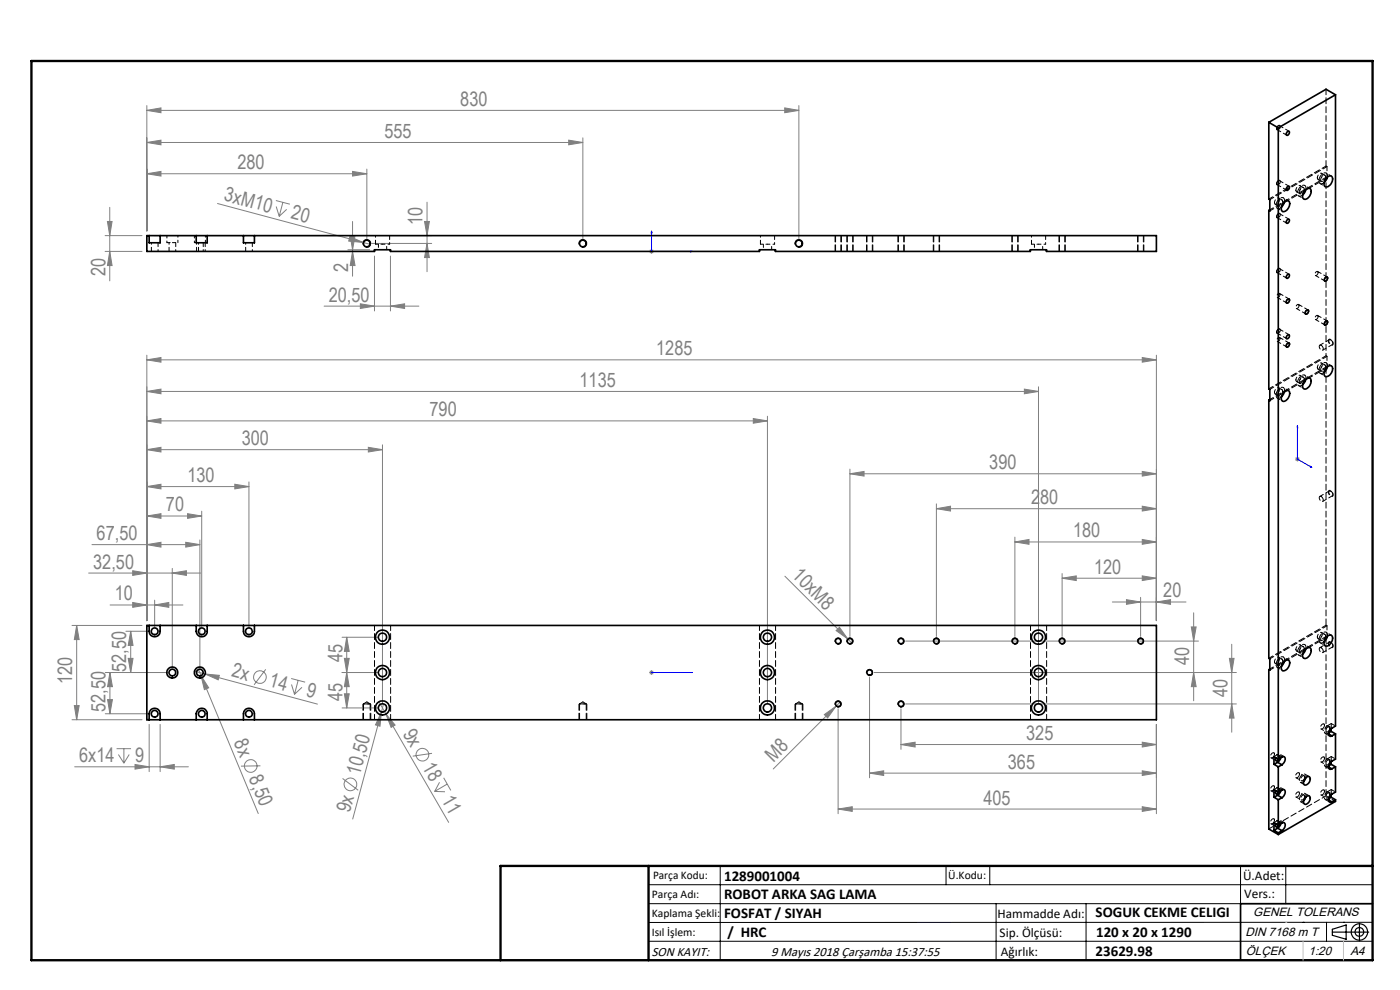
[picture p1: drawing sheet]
<svg xmlns="http://www.w3.org/2000/svg" width="297mm" height="210mm" viewBox="0 0 297 210" stroke-linecap="round" stroke-linejoin="round" font-family="sans-serif">
<g fill="none" stroke="#808080" stroke-width=".21">
<path d="M31.2 36.9l2.9-.5v1zM31.2 30.2l2.9-.5v1zM31.2 23.4l2.9-.5v1zM31.2 22.4v26.6M31.2 36.9h46.6M31.2 30.2h92.4M31.2 23.4h138.3M74.8 36.4l3 .5-3 .5zM77.8 35.9v14.8M120.6 29.7l3 .5-3 .5zM123.6 29.2v21.5M166.5 22.9l3 .5-3 .5z"/>
<path d="M169.5 22.4v28.3M22.3 53.3h7.8M22.3 50h7.8M22.8 47h1l-.5 3zM23.3 53.3l.5 3h-1zM23.3 44v15.6M32.6 50h59M46.1 43.2l30.9 8.2M58.5 42.5l3 .8M58.6 43.8l.6 2.1M60 42.9l-.8 3M60.8 44.4l-1.6 1.5"/>
<path d="M73.8 53h4.6M74.2 50.2l2.8 1.2-3-.3zM74.3 50h1l-.5 3zM74.8 53.3l.5 3h-1zM74.8 47v11.6M77 51.4l1.6 .4M78.8 51.6h12.8M79.4 54.3v11.7M82.8 54.3v11.7M90.1 47h1l-.5 3zM90.6 51.6l.5 3h-1zM90.6 42.9v14.7"/>
<path d="M137.7 53.3h1M137.9 53l.7 .7M138.2 52.8v1M138.6 53l-.7 .7M31.2 76.3l2.9-.5v1zM31.2 75.3v56.3M31.2 76.3h214.1M68.8 64.9h20.1M76.4 64.4l3 .5-3 .5zM82.8 64.9l3-.5v1zM242.3 75.8l3 .5-3 .5zM245.3 75.3v56.3"/>
<path d="M31.2 89.3l2.9-.5v1zM31.2 89.3h131.6M31.2 95.4l2.9-.5v1zM31.2 83l2.9-.5v1zM31.2 95.4h49.9M31.2 83h189.1M78.1 94.9l3 .5-3 .5zM81.1 94.4v54.7M159.8 88.8l3 .5-3 .5zM162.8 88.3v60.8M180.3 99.5v35.5M217.3 82.5l3 .5-3 .5z"/>
<path d="M220.3 82v67.1M274.7 97.4h1M274.9 97l.7 .7M275.2 96.9v1M275.6 97l-.7 .7M19.5 115.5h22.9M31.2 109.5l2.9-.5v1zM31.2 103.2l2.9-.5v1zM31.2 115.5l2.9-.5v1.1zM31.2 109.5h11.6M31.2 103.2h21.6M39.4 115l3 .5-3 .6z"/>
<path d="M39.8 109l3 .5-3 .5zM42.4 114.5v27.2M42.8 108.4v24.5M49.8 102.7l3 .5-3 .5zM52.8 102.2v30.7M180.3 100.5l3-.5v1zM180.3 100.5h65M198.6 107.9l3-.5v1zM198.6 106.9v28.1M198.6 107.9h46.7M215.3 115l3-.6v1.1zM215.3 113.9v21.1"/>
<path d="M215.3 115h30M242.3 114.4l3 .6-3 .5zM242.3 107.4l3 .5-3 .5zM242.3 100l3 .5-3 .5zM15.3 132.7h14.8M16.3 132.7l.5 3h-1zM16.3 132.7v20M18.8 121.6h23.7M23.4 128.3h15.4M26.7 133.9h5.1M27.2 139.7h1l-.5 3zM27.7 133.9l.5 3h-1z"/>
<path d="M27.7 133.9v8.8M28.2 121.1l3 .5-3 .5zM28.2 127.8l3 .5-3 .5zM32.8 128.3l3-.5v1zM32.8 127.3v5.6M36.5 121.6l3-.5v1zM36.5 120.6v21.1M72.6 135.2h7.6M73.1 139.7h1l-.5 3zM73.6 135.2v15M73.6 135.2l.5 3h-1zM166.5 122.2l13.3 13.3"/>
<path d="M177.4 133.8l.7-.7 1.7 2.4zM179.8 135.5l1 1M192.1 136h62.1M225.3 122.7l3-.5v.9zM225.3 121.7v13.3M225.3 122.7h20M236 127.7h15.6M239 127.2l3 .5-3 .5zM242 126.7v8.3M242.3 122.2l3 .5-3 .4zM245.3 127.7l3-.5v1zM252.7 133h1.1l-.6 3z"/>
<path d="M253.2 130v18.7M260.8 139.7h1l-.5 3zM261.3 136.7v18.6M15.3 152.7h14.8M15.8 149.7h1l-.5 3zM22.3 142.7h13.3M22.3 151.4h9.5M22.8 148.4h1l-.5 3zM23.3 142.7l.5 3h-1zM23.3 142.7v8.7M24.7 158.8h3.1M26.3 158.8v3.1"/>
<path d="M31.6 153.7v10M34 153.7v10M41.3 142.4l2.2 .6M42.1 142l.6 1.3M42.7 143.3l1.6 2.6-.9 .4zM42.7 143.3l12.1 29.3M43.5 143l3 .3-.2 .9zM43.5 143l23.8 6.4M56.4 142l-2.5 3.3M61.8 143.9l2.9 .8M61.8 145.2l.7 2.1M63.3 144.3l-.8 3"/>
<path d="M64.1 145.8l-1.6 1.5M72.6 150.2h7.6M73.1 147.2h1l-.5 3zM73.6 142.7l.5 3h-1zM80.2 142.7h-7.6M80.4 148.9l1.5 2.6M80.9 151l-.3 3-.9-.2zM80.9 151l-6.1 22.7M81.4 149.3l-.5 1.7M81.9 151.5l1.9 2.3-.8 .5zM81.9 151.5l13.3 22.9M91.7 159.8l-4.1 .6"/>
<path d="M137.7 142.7h1M137.9 142.3l.7 .7M138.2 142.2v.9M138.6 142.3l-.7 .7M174.9 151.6l2.4-1.8-1.7 2.5zM177.8 150.3v22.3M178.3 148.9l-14.3 14.2M184.5 143.7v21.3M185.5 142.7h76.8M191.1 157.9l3-.5v1.1zM191.1 150.3v8.7M191.1 157.9h54.2"/>
<path d="M192.1 149.3h70.2M242.3 157.4l3 .5-3 .6zM245.3 153.7v18.9M253.2 142.7l.6 3h-1.1zM261.3 149.3l.5 3h-1zM15.8 162.7h24.2M25.1 160l1.2 1.9M27.4 160l-1.1 1.9M28.6 162.2l3 .5-3 .5zM34 162.7l3-.5v1zM55.2 162.4l-4.1 .1M72.7 165.1l3.3 2.5"/>
<path d="M92.2 167.9h2.2M93.2 165.9l-1 2M94.1 165l1.5 2.7M94.9 166.3l-2.7 1.6M177.8 171.6l3-.5v1zM177.8 171.6h67.5M184.5 164l3-.5v1zM184.5 164h60.8M242.3 163.5l3 .5-3 .5zM242.3 171.1l3 .5-3 .5z"/>
<circle cx="55.1" cy="143.6" r="1.34"/>
<circle cx="53.2" cy="162.5" r="1.34"/>
<circle cx="74.3" cy="166.4" r="1.33"/>
<circle cx="89.6" cy="160.1" r="1.34"/>
</g>
<g fill="none" stroke="#000" stroke-width=".21">
<path d="M77 51.8a.84 .84 0 0 1 .8-1 .84 .84 0 0 1 .9 1 .84 .84 0 0 1-1.1 .6M122.8 51.8a.83 .83 0 0 1 .8-1 .83 .83 0 0 1 .9 .9 .83 .83 0 0 1-1.1 .7M168.7 51.8a.83 .83 0 0 1 .7-1 .83 .83 0 0 1 .9 .9 .83 .83 0 0 1-1 .7M281.2 58.8l.2-.1a.57 .57 0 0 1 .3 .6 .57 .57 0 0 1-.6 .4 .51 .51 0 0 1-.2-.5 .51 .51 0 0 1 .3-.4zM273 63.6a.36 .36 0 0 1 .6-.2 .36 .36 0 0 1-.1 .6l-.1 .2a.3 .3 0 0 1-.4 .1 .3 .3 0 0 1-.2-.4zM273.1 72.8l.2-.1a.54 .54 0 0 1 .2 .6 .54 .54 0 0 1-.6 .3l-.1-.4zM277.2 65.7h.2a.5 .5 0 0 1 .3 .5 .5 .5 0 0 1-.4 .4 .34 .34 0 0 1-.5 0 .34 .34 0 0 1 .1-.5zM281.2 68.1l.1-.1a.36 .36 0 0 1 .4 .3 .36 .36 0 0 1-.1 .4l-.1 .2a.35 .35 0 0 1-.6 .1 .35 .35 0 0 1 .1-.6zM177.2 136.2a.68 .68 0 0 1 .6-.9 .68 .68 0 0 1 .7 .8 .68 .68 0 0 1-.9 .6M179.7 136.2a.66 .66 0 0 1 .6-.8 .66 .66 0 0 1 .7 .7 .66 .66 0 0 1-.9 .6M190.5 136.2a.66 .66 0 0 1 .6-.8 .66 .66 0 0 1 .7 .7 .66 .66 0 0 1-.8 .6M198 136.2a.67 .67 0 0 1 .6-.9 .67 .67 0 0 1 .7 .8 .67 .67 0 0 1-.8 .6"/>
<path d="M214.7 136.2a.68 .68 0 0 1 .6-.9 .68 .68 0 0 1 .7 .8 .68 .68 0 0 1-.9 .6M224.6 136.2a.67 .67 0 0 1 .6-.9 .67 .67 0 0 1 .8 .8 .67 .67 0 0 1-.9 .6M241.3 136.2a.66 .66 0 0 1 .7-.8 .66 .66 0 0 1 .6 .7 .66 .66 0 0 1-.8 .6M177.2 149.5a.67 .67 0 0 1 .5-.8 .67 .67 0 0 1 .8 .7 .67 .67 0 0 1-.9 .6M183.8 142.8a.67 .67 0 0 1 .6-.8 .67 .67 0 0 1 .7 .7 .67 .67 0 0 1-.8 .6M190.5 149.5a.65 .65 0 0 1 .6-.8 .65 .65 0 0 1 .7 .7 .65 .65 0 0 1-.8 .6M137.6 187.7h153.6M137.6 191.7h153.6M137.6 199.7h153.6M152.8 183.7v20M200.7 183.7v4M210 183.7v4"/>
<path d="M211.3 191.7v12M230.4 191.7v12M263.2 183.7v20M272.8 183.7v8M276.4 195.6h.1M281.4 195.6v4.1M285 195.6h.1M291.2 195.6l-153.6 .1"/>
</g>
<path d="M78 149.3h.7M123.9 149.3h.6M169.7 149.3h.6" fill="none" stroke="#000" stroke-width=".21" stroke-dasharray="1.3 .6" stroke-linecap="butt"/>
<path d="M77 149.3h.8M122.8 149.3h.9M168.7 149.3h.8" fill="none" stroke="#000" stroke-width=".21" stroke-dasharray="1.3 .6" stroke-dashoffset=".4" stroke-linecap="butt"/>
<path d="M282.8 72.9a.69 .69 0 0 0-.2-.7 .69 .69 0 0 0-.7-.1 .8 .8 0 0 0 .8 1l.1-.2M282.8 105a.69 .69 0 0 0-.2-.7 .69 .69 0 0 0-.7-.1 .8 .8 0 0 0 .8 1l.1-.2M282.8 137a.69 .69 0 0 0-.2-.7 .69 .69 0 0 0-.7-.1 .8 .8 0 0 0 .8 1.1l.1-.3" fill="none" stroke="#000" stroke-width=".21" stroke-dasharray="1.3 .6" stroke-dashoffset=".7" stroke-linecap="butt"/>
<path d="M271.2 38.3a.49 .49 0 0 0-.4 .4 .49 .49 0 0 0 .3 .6 .54 .54 0 0 0 .5-.5 .54 .54 0 0 0-.3-.6l-.1 .1M271.2 26.6a.49 .49 0 0 0-.4 .5 .49 .49 0 0 0 .3 .5 .54 .54 0 0 0 .5-.5 .54 .54 0 0 0-.3-.5h-.1M271.2 57a.49 .49 0 0 0-.4 .4 .49 .49 0 0 0 .3 .5 .54 .54 0 0 0 .5-.4 .54 .54 0 0 0-.3-.6l-.1 .1M271.2 45.3a.49 .49 0 0 0-.4 .4 .49 .49 0 0 0 .3 .6 .54 .54 0 0 0 .5-.5 .54 .54 0 0 0-.3-.6l-.1 .1M271.2 69.8a.49 .49 0 0 0-.4 .4 .49 .49 0 0 0 .3 .5 .54 .54 0 0 0 .5-.4 .54 .54 0 0 0-.3-.6l-.1 .1" fill="none" stroke="#000" stroke-width=".21" stroke-dasharray="1.3 .6" stroke-dashoffset=".2" stroke-linecap="butt"/>
<g fill="none" stroke="#000" stroke-width=".25">
<path d="M282.6 197.7h7.8M282.6 197.1l3-.9v3l-3-.8zM288.4 195.8v3.8M106.2 203.7h185"/>
<circle cx="288.4" cy="197.7" r="1.74"/>
<circle cx="288.4" cy="197.7" r=".93"/>
</g>
<path d="M138.2 49l.1 .4h-.2zM138.2 49v4.3h8.7M146.5 53.2l.4 .1-.4 .1zM275.2 90.3v7.1l3.1 1.8M275.2 90.3l.1 .4-.1-.1zM278 98.9l.3 .3-.3-.1zM138.1 142.7h.2zM138.2 142.7h.1M138.2 142.7h8.7M146.9 142.7h-.4h.4" fill="none" stroke="#00f" stroke-width=".21"/>
<g fill="none" stroke="#000" stroke-width=".21" stroke-dasharray="1.3 .6" stroke-dashoffset="-.1">
<path d="M177.2 50v3.3M178.5 53.3v-3.3M179.7 50v3.3M181 53.3v-3.3M183.8 50v3.3M185.2 53.3v-3.3M190.5 50v3.3M191.8 53.3v-3.3M198 50v3.3M199.3 53.3v-3.3M214.7 50v3.3M216 53.3v-3.3"/>
<path d="M224.7 50v3.3M226 53.3v-3.3M241.3 50v3.3M242.7 53.3v-3.3M77 149.3v3.3M78.7 152.6v-3.3M122.8 149.3v3.3M124.5 152.6v-3.3M168.7 149.3v3.3M170.3 152.6v-3.3"/>
</g>
<path d="M77.8 149.3h.2M123.7 149.3h.2M169.5 149.3h.2" fill="none" stroke="#000" stroke-width=".21" stroke-dasharray="1.3 .6"/>
<path d="M291.2 191.7h-28v12" fill="none" stroke="#000" stroke-width=".35"/>
<path d="M6.7 12.9h284.5v190.8h-284.5zM137.6 183.7v20M291.2 183.7h-185v20" fill="none" stroke="#000" stroke-width=".5"/>
<path d="M276.4 199.7v4M285 199.7v4" fill="none" stroke="#c0c0c0" stroke-width=".21"/>
<path d="M272.8 195.6h.1" fill="none" stroke="#c0c0c0" stroke-width=".25"/>
<g fill="#00f">
<path d="M138.1 142.7h.2zM146.5 142.7h.4z"/>
<path d="M278 98.9l.3 .3-.3-.1zM275.2 90.3l.1 .4-.1-.1zM138.2 49l-.1 .4h.2zM146.5 53.2v.2l.4-.1z"/>
</g>
<g fill="#808080">
<path d="M177.4 133.8l.7-.7 1.7 2.4z"/>
<path d="M74.2 50.2l2.8 1.2-3-.3z"/>
<path d="M174.9 151.6l2.4-1.8-1.7 2.5z"/>
<path d="M80.9 151l-.3 3-.9-.2z"/>
<path d="M42.7 143.3l1.6 2.6-.9 .4z"/>
<path d="M81.9 151.5l1.9 2.3-.8 .5z"/>
<path d="M43.5 143l3 .3-.2 .9z"/>
<path d="M36.5 121.6l3-.5v1zM28.2 121.1l3 .5-3 .5zM242.3 157.4l3 .5-3 .6zM191.1 157.9l3-.5v1.1zM242.3 171.1l3 .5-3 .5zM177.8 171.6l3-.5v1zM159.8 88.8l3 .5-3 .5zM31.2 89.3l2.9-.5v1zM242.3 122.2l3 .5-3 .4zM225.3 122.7l3-.5v.9z"/>
<path d="M242.3 75.8l3 .5-3 .5zM31.2 76.3l2.9-.5v1z"/>
<path d="M82.8 64.9l3-.5v1zM76.4 64.4l3 .5-3 .5z"/>
<path d="M31.2 36.9l2.9-.5v1zM74.8 36.4l3 .5-3 .5zM31.2 30.2l2.9-.5v1zM120.6 29.7l3 .5-3 .5zM31.2 23.4l2.9-.5v1zM166.5 22.9l3 .5-3 .5z"/>
<path d="M73.1 139.7h1l-.5 3zM73.6 135.2l.5 3h-1z"/>
<path d="M27.2 139.7h1l-.5 3zM27.7 133.9l.5 3h-1zM253.2 142.7l.6 3h-1.1zM252.7 133h1.1l-.6 3zM90.6 51.6l.5 3h-1zM90.1 47h1l-.5 3z"/>
<path d="M16.3 132.7l.5 3h-1zM15.8 149.7h1l-.5 3zM73.6 142.7l.5 3h-1zM73.1 147.2h1l-.5 3z"/>
<path d="M23.3 142.7l.5 3h-1zM22.8 148.4h1l-.5 3zM260.8 139.7h1l-.5 3zM261.3 149.3l.5 3h-1zM22.8 47h1l-.5 3zM23.3 53.3l.5 3h-1zM74.3 50h1l-.5 3zM74.8 53.3l.5 3h-1z"/>
<path d="M28.2 127.8l3 .5-3 .5zM32.8 128.3l3-.5v1zM31.2 109.5l2.9-.5v1zM39.8 109l3 .5-3 .5zM31.2 103.2l2.9-.5v1zM49.8 102.7l3 .5-3 .5zM31.2 115.5l2.9-.5v1.1zM39.4 115l3 .5-3 .6zM184.5 164l3-.5v1zM242.3 163.5l3 .5-3 .5zM31.2 95.4l2.9-.5v1zM78.1 94.9l3 .5-3 .5zM31.2 83l2.9-.5v1zM217.3 82.5l3 .5-3 .5zM28.6 162.2l3 .5-3 .5zM34 162.7l3-.5v1zM239 127.2l3 .5-3 .5zM245.3 127.7l3-.5v1zM215.3 115l3-.6v1.1zM242.3 114.4l3 .6-3 .5zM198.6 107.9l3-.5v1zM242.3 107.4l3 .5-3 .5zM180.3 100.5l3-.5v1zM242.3 100l3 .5-3 .5z"/>
</g>
<g fill="none" stroke="#000" stroke-width=".35">
<path d="M269.2 26v16.3l.2 .1v2.4l-.2-.1M269.2 26l2 1.1M271.2 27.1v133.9M273.1 39.6l.1-.1a.34 .34 0 0 1 .4 .3 .34 .34 0 0 1-.3 .4l-.2 .2a.41 .41 0 0 1-.3-.4 .41 .41 0 0 1 .3-.4zM273.1 27.9h.1a.43 .43 0 0 1 .4 .4 .43 .43 0 0 1-.5 .4 .41 .41 0 0 1-.3-.4 .41 .41 0 0 1 .3-.4zM281.6 37.6a.68 .68 0 0 1 .9-.2 .68 .68 0 0 1 .1 1 1.35 1.35 0 0 1-1.5 1.2 1.52 1.52 0 0 1 .5-2zM281.6 37.6l-.2 .4-.5 .7M283.3 20.1v133.9l-.8 .5a1.11 1.11 0 0 0-.4 1.7l.4-.1M283.3 20.1l-12.1 7M283.3 20.1l-2-1.2-12.1 7.1M31.6 50h2.4M31.6 50h-.4v3.3h48.2v-.3h3.4v.3h78.3v-.3h3.4v.3h54.1v-.3h3.4v.3h23.3v-3.3h-191.3"/>
<path d="M31.6 50v1.5h2.4v-1.5M34 50h7.6M41.6 50h2.4M41.6 50v1.5h2.4v-1.5M44 50h7.6M51.6 50h2.4M51.6 50v1.5h2.4v-1.5M269.2 44.7v37.8l.2 .1v2.4l-.2-.1M269.4 44.5l-.2 .2M272.3 43a.71 .71 0 0 1 1-.4 .71 .71 0 0 1 .2 1.1 1.34 1.34 0 0 1-1.5 1.1 1.38 1.38 0 0 1 .3-1.8zM272.5 42.9l-.7 1.1M273 58.4a.29 .29 0 0 1 .4-.2 .29 .29 0 0 1 .1 .4l-.2 .3-.4 .1v-.3z"/>
<path d="M273 46.7a.28 .28 0 0 1 .4-.2 .28 .28 0 0 1 .1 .4l-.3 .4-.2 .1-.1-.1zM277 40.2l-.6 1.1M277 40.2a.68 .68 0 0 1 1-.1 .68 .68 0 0 1 .1 1 1.29 1.29 0 0 1-1.6 1.1 1.5 1.5 0 0 1 .5-2zM281.2 58.9l.2-.1a.45 .45 0 0 1 .2 .5 .45 .45 0 0 1-.5 .3l-.1-.3zM273 73l.3-.2a.45 .45 0 0 1 .2 .5 .45 .45 0 0 1-.5 .3zM273.1 63.6l.2-.2a.46 .46 0 0 1 .2 .6 .46 .46 0 0 1-.5 .3l-.1-.3zM273.1 71.1l.1-.1a.34 .34 0 0 1 .4 .3 .34 .34 0 0 1-.3 .4l-.2 .2a.38 .38 0 0 1-.3-.4 .38 .38 0 0 1 .3-.4zM277.1 65.9l.2-.2a.46 .46 0 0 1 .2 .6 .46 .46 0 0 1-.5 .3l-.1-.3zM281.3 68.1h.1a.45 .45 0 0 1 .1 .6 .45 .45 0 0 1-.5 .2v-.4zM281.6 77.8a.68 .68 0 0 1 .9-.1 .68 .68 0 0 1 .1 1 1.35 1.35 0 0 1-1.5 1.1 1.52 1.52 0 0 1 .5-2zM281.6 77.8l-.7 1.2M269.2 84.9v54.8l.2 .1v2.4l-.2-.1"/>
<path d="M269.4 84.8l-.2 .1M272.3 83.2a.69 .69 0 0 1 .6-.4 .69 .69 0 0 1 .7 .4 1.61 1.61 0 0 1-1.5 1.9 1.29 1.29 0 0 1 .2-1.9zM272.5 83.1l-.7 1.1M277 80.5l-.1 .4-.5 .7M277 80.5a.62 .62 0 0 1 .9-.3 .62 .62 0 0 1 .2 .9 1.43 1.43 0 0 1-1.6 1.3 1.5 1.5 0 0 1 .5-1.9zM31.2 132.7h214.1v20h-214.1zM31.6 132.7a2.5 2.5 0 0 0 .3 1.9 1.18 1.18 0 0 0 1.3 .4 1.18 1.18 0 0 0 .8-1.1v-1.2M41.6 132.7a2.2 2.2 0 0 0 .3 1.9 1.15 1.15 0 0 0 1.3 .4 1.15 1.15 0 0 0 .8-1.1v-1.2M51.6 132.7a2.5 2.5 0 0 0 .3 1.9 1.18 1.18 0 0 0 1.3 .4 1.18 1.18 0 0 0 .8-1.1v-1.2M277 137.6l-.6 1.1M277 137.6a.68 .68 0 0 1 1-.1 .68 .68 0 0 1 .1 1 1.29 1.29 0 0 1-1.6 1.1 1.5 1.5 0 0 1 .5-2zM281.6 135a.68 .68 0 0 1 .9-.2 .68 .68 0 0 1 .1 1 1.35 1.35 0 0 1-1.5 1.2 1.52 1.52 0 0 1 .5-2z"/>
<path d="M281.6 135l-.2 .4-.5 .7M31.6 152.7v-1.3a1.16 1.16 0 0 1 1.2-1.2 1.16 1.16 0 0 1 1.2 1.2v1.3M41.6 152.7v-1.3a1.16 1.16 0 0 1 1.2-1.2 1.16 1.16 0 0 1 1.2 1.2v1.3M51.6 152.7v-1.3a1.16 1.16 0 0 1 1.2-1.2 1.16 1.16 0 0 1 1.2 1.2v1.3M269.2 142.1v33.8l2 1.1M269.4 141.9l-.2 .2M272.1 140.6a.87 .87 0 0 1 1.4-.4 1.56 1.56 0 0 1-1.5 2 1.38 1.38 0 0 1 .1-1.6zM272.5 140.3l-.7 1.1M281.8 155.7l.7 .4M282.4 155.1l-.5 .3M282.4 154.6v.5M282.4 155.1l.9 .6"/>
<path d="M283.3 155.7v5.3l-.8 .5a1.16 1.16 0 0 0-.4 1.7l.4-.1M283.3 155.7l-.8 .4M270.3 169.1l.9 .5M270.3 176.1l.9 .6M270.3 162.1l.9 .6M270.7 160.8l-.1 .2a.36 .36 0 0 0 .3 .4 .36 .36 0 0 0 .4-.3l.1-.2M270.7 167.7v.2a.33 .33 0 0 0 0 .5 .33 .33 0 0 0 .5-.2l.2-.3M270.7 174.8a.38 .38 0 0 0 0 .6 .38 .38 0 0 0 .6-.3l.1-.2M271 161.7l1 .5M271 161.7l-.7 .4M271 168.7l1 .5M271 168.7l-.7 .4"/>
<path d="M271 175.7l1 .5M271 175.7l-.7 .4M271.2 161l.8-.4a.52 .52 0 0 1 .6 .1 .52 .52 0 0 1 0 .7l-.6 .8M271.2 175l.8-.4a.52 .52 0 0 1 .6 .1 .52 .52 0 0 1 0 .7l-.6 .8M271.2 168l.8-.4a.5 .5 0 0 1 .6 .1 .5 .5 0 0 1 0 .7l-.6 .8M271.2 162.7v5.3M271.2 169.6v5.4M271.2 176.7v.3M271.2 175l-.9-.5v1.6M271.2 161l-.9-.5v1.6M271.2 168l-.9-.5v1.6M271.7 160.7l-.1 .4-.6 .6"/>
<path d="M271.7 167.7l-.3 .7-.4 .3M271.7 174.7l-.3 .7-.4 .3M272 162.2l-.8 .5M272 176.2l-.8 .5M272 169.2l-.8 .4M276.9 165.1a.56 .56 0 0 1 .8-.3 .56 .56 0 0 1 .2 .8 .86 .86 0 0 1-1.3 .8l-.1-.6zM276.9 169.1a.56 .56 0 0 1 .8-.2 .56 .56 0 0 1 .2 .8 .83 .83 0 0 1-1.3 .7l-.1-.5zM277 165l-.4 .7M277 169.1l-.4 .7M281.8 162.7l.7 .4M281.8 169.7l.7 .4M282.4 169.1l.9 .5"/>
<path d="M282.4 161.6v.5M282.4 168.5v.6M282.4 162.1l-.5 .3M282.4 162.1l.9 .6M282.4 169.1l-.5 .3M283.3 162.7v5.3l-.8 .4a1.16 1.16 0 0 0-.4 1.8l.4-.1M283.3 169.6v.4l-12.1 7M283.3 162.7l-.8 .4M283.3 169.6l-.8 .5"/>
<circle cx="77.8" cy="51.7" r=".72"/>
<circle cx="123.6" cy="51.7" r=".71"/>
<circle cx="169.5" cy="51.7" r=".71"/>
<circle cx="32.8" cy="133.9" r=".7"/>
<circle cx="42.8" cy="133.9" r=".71"/>
<circle cx="52.8" cy="133.9" r=".71"/>
<circle cx="81.1" cy="135.2" r="1.5"/>
<circle cx="81.2" cy="135.1" r=".87"/>
<circle cx="162.8" cy="135.2" r="1.5"/>
<circle cx="162.8" cy="135.2" r=".86"/>
<circle cx="177.8" cy="136" r=".57"/>
<circle cx="180.3" cy="136" r=".57"/>
<circle cx="191.1" cy="136" r=".57"/>
<circle cx="198.6" cy="136" r=".56"/>
<circle cx="215.3" cy="136" r=".57"/>
<circle cx="220.3" cy="135.1" r=".87"/>
<circle cx="220.3" cy="135.2" r="1.5"/>
<circle cx="225.3" cy="136" r=".56"/>
<circle cx="242" cy="136" r=".57"/>
<circle cx="32.8" cy="151.4" r=".7"/>
<circle cx="36.6" cy="142.7" r="1.16"/>
<circle cx="36.6" cy="142.7" r=".71"/>
<circle cx="42.4" cy="142.7" r=".71"/>
<circle cx="42.4" cy="142.7" r="1.15"/>
<circle cx="42.8" cy="151.4" r=".71"/>
<circle cx="52.8" cy="151.4" r=".71"/>
<circle cx="81.1" cy="142.7" r="1.5"/>
<circle cx="81.1" cy="150.2" r="1.5"/>
<circle cx="81.2" cy="142.7" r=".87"/>
<circle cx="81.2" cy="150.2" r=".88"/>
<circle cx="162.8" cy="142.7" r="1.5"/>
<circle cx="162.8" cy="150.2" r="1.5"/>
<circle cx="162.8" cy="150.2" r=".87"/>
<circle cx="162.8" cy="142.7" r=".86"/>
<circle cx="177.8" cy="149.3" r=".57"/>
<circle cx="184.5" cy="142.6" r=".57"/>
<circle cx="191.1" cy="149.3" r=".57"/>
<circle cx="220.3" cy="150.2" r=".88"/>
<circle cx="220.3" cy="142.7" r=".87"/>
<circle cx="220.3" cy="142.7" r="1.5"/>
<circle cx="220.3" cy="150.2" r="1.5"/>
</g>
<g fill="none" stroke="#000" stroke-width=".21" stroke-dasharray="1.3 .6" stroke-dashoffset=".7">
<path d="M279.5 37.7a.77 .77 0 0 1 1-.9 .82 .82 0 0 1-.2 .9 .82 .82 0 0 1-.8 .3v-.3M281.2 37.5a.4 .4 0 0 0-.3-.4 .4 .4 0 0 0-.5 .3 .57 .57 0 0 0-.3 .6 .57 .57 0 0 0 .5 .5l.5-.5 .1-.5M270.4 43a.77 .77 0 0 1 1-.9 .82 .82 0 0 1-.1 .8 .82 .82 0 0 1-.9 .3v-.2M272.1 42.8a.4 .4 0 0 0-.3-.4 .4 .4 0 0 0-.5 .3 .57 .57 0 0 0-.2 .6 .57 .57 0 0 0 .4 .4l.5-.4 .1-.5M274.9 40.3a.77 .77 0 0 1 1-.8 .82 .82 0 0 1-.1 .8 .82 .82 0 0 1-.8 .3l-.1-.3M276.7 40.1a.4 .4 0 0 0-.4-.4 .4 .4 0 0 0-.4 .4 .57 .57 0 0 0-.3 .5 .57 .57 0 0 0 .4 .5l.5-.4 .2-.6M279.5 78a.77 .77 0 0 1 1-.9 .82 .82 0 0 1-.2 .8 .82 .82 0 0 1-.8 .3v-.2M281.2 77.8a.4 .4 0 0 0-.3-.4 .4 .4 0 0 0-.5 .3 .57 .57 0 0 0-.3 .6 .57 .57 0 0 0 .5 .4l.5-.4 .1-.5M270.4 83.2a.77 .77 0 0 1 1-.9 .82 .82 0 0 1-.1 .9 .82 .82 0 0 1-.9 .3v-.3M272.1 83a.4 .4 0 0 0-.3-.4 .4 .4 0 0 0-.5 .3 .57 .57 0 0 0-.2 .6 .57 .57 0 0 0 .4 .5l.5-.5 .1-.5M274.9 80.6a.77 .77 0 0 1 1-.9 .82 .82 0 0 1-.1 .9 .82 .82 0 0 1-.8 .3l-.1-.3M276.7 80.4a.4 .4 0 0 0-.4-.4 .4 .4 0 0 0-.4 .3 .57 .57 0 0 0-.3 .6 .57 .57 0 0 0 .4 .5l.5-.5 .2-.5"/>
<path d="M274.9 137.7a.77 .77 0 0 1 1-.8 .82 .82 0 0 1-.1 .8 .82 .82 0 0 1-.8 .3l-.1-.3M276.7 137.5a.4 .4 0 0 0-.4-.4 .4 .4 0 0 0-.4 .4 .57 .57 0 0 0-.3 .5 .57 .57 0 0 0 .4 .5l.5-.4 .2-.6M279.5 135.1a.77 .77 0 0 1 1-.9 .82 .82 0 0 1-.2 .9 .82 .82 0 0 1-.8 .3v-.3M281.2 134.9a.4 .4 0 0 0-.3-.4 .4 .4 0 0 0-.5 .3 .57 .57 0 0 0-.3 .6 .57 .57 0 0 0 .5 .5l.5-.5 .1-.5M78.5 149.3h-1.4M124.4 149.3h-1.5M170.2 149.3h-1.4M270.4 140.4a.77 .77 0 0 1 1-.9 .82 .82 0 0 1-.1 .9 .82 .82 0 0 1-.9 .2v-.2M272.1 140.2a.4 .4 0 0 0-.3-.4 .4 .4 0 0 0-.5 .3 .57 .57 0 0 0-.2 .6 .57 .57 0 0 0 .4 .4l.5-.4 .1-.5M271.7 160.7a.48 .48 0 0 0 0-.6 .48 .48 0 0 0-.6-.1M271.7 167.7a.48 .48 0 0 0 0-.6 .48 .48 0 0 0-.6-.1M271.7 174.7a.48 .48 0 0 0 0-.6 .48 .48 0 0 0-.6-.1"/>
</g>
<path d="M82.9 132.6v20M164.5 132.6v20M222 132.6v20M79.4 152.6v-20M161.1 152.6v-20M218.6 152.6v-20" fill="none" stroke="#000" stroke-width=".21" stroke-dasharray="1.3 .6" stroke-dashoffset=".2"/>
<g fill="none" stroke="#000" stroke-width=".21" stroke-dasharray="1.3 .6" stroke-dashoffset="-.1">
<path d="M177.3 50v3.3M178.4 53.3v-3.3M179.8 50v3.3M180.9 53.3v-3.3M183.9 50v3.3M185.1 53.3v-3.3M190.6 50v3.3M191.7 53.3v-3.3M198.1 50v3.3M199.2 53.3v-3.3M214.8 50v3.3M215.9 53.3v-3.3"/>
<path d="M224.8 50v3.3M225.9 53.3v-3.3M241.4 50v3.3M242.6 53.3v-3.3M281.3 132.6v-54.7M77.1 149.3v3.3M78.5 152.6v-3.3M122.9 149.3v3.3M124.4 152.6v-3.3M168.8 149.3v3.3M170.2 152.6v-3.3M281.3 168.8v-33.8"/>
</g>
<g fill="none" stroke="#000" stroke-width=".21" stroke-dasharray="1.3 .6" stroke-dashoffset=".4">
<path d="M270.9 27.3a.43 .43 0 0 1 .1-.5 .43 .43 0 0 1 .5 0 .48 .48 0 0 1-.1 .5 .48 .48 0 0 1-.5 .1v-.1M270.9 39a.43 .43 0 0 1 .1-.5 .43 .43 0 0 1 .5 0 .48 .48 0 0 1-.1 .5 .48 .48 0 0 1-.5 .1v-.1M271 27.5l2 1.2M271 39.2l2 1.1M273.5 27.8l-2.1-1.1M273.5 39.5l-2.1-1.2M276.5 39.8l-.7-.4M279.6 38.1l.7 .4M281.1 37.2l-.7-.4M281.3 37.6l-11.9 6.9M281.5 35.3v2.4M270.5 43.3l.7 .4"/>
<path d="M270.9 46a.43 .43 0 0 1 .1-.5 .43 .43 0 0 1 .5 0 .48 .48 0 0 1-.1 .5 .48 .48 0 0 1-.5 .1v-.1M270.9 57.6a.43 .43 0 0 1 .1-.5 .43 .43 0 0 1 .5 .1 .48 .48 0 0 1-.1 .5 .48 .48 0 0 1-.5 0v-.1M271 46.2l2 1.1M271 57.8l2 1.2M272 42.4l-.7-.4M273.5 46.5l-2.1-1.2M273.5 58.2l-2.1-1.2M275.1 40.7l.7 .4M279 58.4l2.1 1.2M279.6 57.8v-.1a.45 .45 0 0 0-.6 .2 .45 .45 0 0 0 .1 .5l.4-.2 .1-.4M281.5 58.8l-2-1.2M270.9 70.5a.43 .43 0 0 1 .1-.5 .43 .43 0 0 1 .5 0 .48 .48 0 0 1-.1 .5 .48 .48 0 0 1-.5 .1v-.1"/>
<path d="M271 63.1l2 1.2M271 70.7l2 1.1M271 72.4l2 1.2M271.5 62.5v-.1a.45 .45 0 0 0-.5 .1 .45 .45 0 0 0 .1 .6l.3-.2 .1-.4M271.5 71.8v-.1a.45 .45 0 0 0-.5 .2 .45 .45 0 0 0 .1 .5l.3-.2 .1-.4M273.5 63.4l-2.1-1.2M273.5 71l-2.1-1.2M273.5 72.7l-2.1-1.1M275 65.4l2 1.2M275.6 64.8v-.1a.45 .45 0 0 0-.6 .2 .45 .45 0 0 0 .1 .5l.3-.2 .2-.4M277.5 65.7l-2-1.1M279 67.8l2.1 1.1"/>
<path d="M279.6 78.3l.7 .4M279.6 67.1v-.1a.45 .45 0 0 0-.6 .2 .45 .45 0 0 0 .1 .6l.4-.2 .1-.5M280.6 74.3l2-1.2M281.1 77.4l-.7-.4M281.3 77.9l-11.9 6.8M281.5 75.6v2.4M281.5 68.1l-2-1.2M282 72.1l-2 1.1M270.5 83.6l.7 .4M272 82.7l-.7-.4M275.1 80.9l.7 .4M276.5 80l-.7-.4"/>
<path d="M280.6 106.4l2-1.2M282 104.1l-2 1.2M272 139.8l-.7-.4M275.1 138.1l.7 .4M276.5 137.2l-.7-.4M279.6 135.5l.7 .4M280.6 138.4l2-1.1M281.1 134.6l-.7-.4M281.3 135l-11.9 6.9M281.5 132.7v2.4M282 136.2l-2 1.2M77.8 148.9l-.7 .4"/>
<path d="M78.5 149.3l-.7-.4M123.7 148.9l-.8 .4M124.4 149.3l-.7-.4M169.5 148.9l-.7 .4M170.2 149.3l-.7-.4M270.5 140.7l.7 .4M282.4 153.5l-.7 .4M271.1 160l-.8 .5M271.1 167l-.8 .5M271.1 174l-.8 .5M282.4 160.5l-.7 .4M282.4 167.5l-.7 .4"/>
<path d="M283.3 170l-2-1.2"/>
</g>
<g fill="none" stroke="#000" stroke-width=".21" stroke-dasharray="1.3 .6" stroke-dashoffset=".1">
<path d="M277.1 39.9a.61 .61 0 0 0-.5-.6 .61 .61 0 0 0-.7 .3 1.37 1.37 0 0 0-.3 2l.8-.3M281.3 35.2v-16.3M281.6 37.3a.61 .61 0 0 0-.4-.7 .61 .61 0 0 0-.7 .3 1.37 1.37 0 0 0-.4 2.1l.8-.3M272.5 42.5a.61 .61 0 0 0-.4-.6 .61 .61 0 0 0-.7 .3 1.37 1.37 0 0 0-.3 2l.7-.2M280.3 73.3a.52 .52 0 0 1 .5 .4 .52 .52 0 0 1-.4 .6 .58 .58 0 0 1-.5-.5 .58 .58 0 0 1 .3-.6l.1 .1M281.6 77.5a.61 .61 0 0 0-.4-.6 .61 .61 0 0 0-.7 .3 1.37 1.37 0 0 0-.4 2l.8-.3M282.3 72.1a.52 .52 0 0 1 .5 .5 .52 .52 0 0 1-.4 .5 .58 .58 0 0 1-.5-.5 .58 .58 0 0 1 .3-.6l.1 .1M272.5 82.8a.61 .61 0 0 0-.4-.7 .61 .61 0 0 0-.7 .3 1.37 1.37 0 0 0-.3 2.1l.7-.3M277.1 80.2a.61 .61 0 0 0-.5-.7 .61 .61 0 0 0-.7 .3 1.37 1.37 0 0 0-.3 2l.8-.2M280.3 105.3a.52 .52 0 0 1 .5 .5 .52 .52 0 0 1-.4 .6 .58 .58 0 0 1-.5-.5 .58 .58 0 0 1 .3-.6h.1M282.3 104.2a.52 .52 0 0 1 .5 .5 .52 .52 0 0 1-.4 .5 .58 .58 0 0 1-.5-.5 .58 .58 0 0 1 .3-.6l.1 .1M272.5 139.9a.61 .61 0 0 0-.4-.6 .61 .61 0 0 0-.7 .3 1.37 1.37 0 0 0-.3 2l.7-.2"/>
<path d="M277.1 137.3a.61 .61 0 0 0-.5-.6 .61 .61 0 0 0-.7 .3 1.37 1.37 0 0 0-.3 2l.8-.3M280.3 137.4a.52 .52 0 0 1 .5 .5 .52 .52 0 0 1-.4 .5 .58 .58 0 0 1-.5-.4 .58 .58 0 0 1 .3-.6h.1M281.6 134.7a.61 .61 0 0 0-.4-.7 .61 .61 0 0 0-.7 .3 1.37 1.37 0 0 0-.4 2.1l.8-.3M282.3 136.2a.52 .52 0 0 1 .5 .5 .52 .52 0 0 1-.4 .6 .58 .58 0 0 1-.5-.5 .58 .58 0 0 1 .3-.6h.1M270.4 160a.38 .38 0 0 0-.4-.3 .38 .38 0 0 0-.4 .4v.1a.36 .36 0 0 0 .1 .6 .36 .36 0 0 0 .5-.3l.2-.5M281 153.8a.38 .38 0 0 0-.4-.3 .38 .38 0 0 0-.4 .4v.2a.36 .36 0 0 0 .1 .6 .36 .36 0 0 0 .5-.4l.2-.5M282.1 154.5a.38 .38 0 0 0-.4-.3 .38 .38 0 0 0-.4 .4v.1a.36 .36 0 0 0 .1 .6 .36 .36 0 0 0 .5-.3l.2-.5M270.4 167a.38 .38 0 0 0-.4-.3 .38 .38 0 0 0-.4 .4v.1a.36 .36 0 0 0 .1 .6 .36 .36 0 0 0 .5-.4l.2-.4M270.4 174a.38 .38 0 0 0-.4-.3 .38 .38 0 0 0-.4 .4v.1a.36 .36 0 0 0 .1 .6 .36 .36 0 0 0 .5-.4l.2-.4M275.7 164.2a.38 .38 0 0 0-.4-.3 .38 .38 0 0 0-.4 .4v.2a.36 .36 0 0 0 .1 .5 .36 .36 0 0 0 .5-.3l.2-.5M275.7 168.3a.38 .38 0 0 0-.4-.3 .38 .38 0 0 0-.4 .4v.1a.36 .36 0 0 0 .1 .6 .36 .36 0 0 0 .5-.3l.2-.5M276.8 164.8a.38 .38 0 0 0-.4-.3 .38 .38 0 0 0-.4 .4v.2a.36 .36 0 0 0 .1 .6 .36 .36 0 0 0 .5-.4l.2-.5"/>
<path d="M276.8 168.9a.38 .38 0 0 0-.4-.3 .38 .38 0 0 0-.4 .4v.2a.36 .36 0 0 0 .1 .5 .36 .36 0 0 0 .5-.3l.2-.5M281 160.8a.38 .38 0 0 0-.4-.3 .38 .38 0 0 0-.4 .4v.2a.36 .36 0 0 0 .1 .6 .36 .36 0 0 0 .5-.4l.2-.5M281 167.8a.38 .38 0 0 0-.4-.3 .38 .38 0 0 0-.4 .4v.2a.36 .36 0 0 0 .1 .6 .36 .36 0 0 0 .5-.4l.2-.5M282.1 161.5a.38 .38 0 0 0-.4-.3 .38 .38 0 0 0-.4 .4v.1a.36 .36 0 0 0 .1 .6 .36 .36 0 0 0 .5-.3l.2-.5M282.1 168.5a.38 .38 0 0 0-.4-.3 .38 .38 0 0 0-.4 .4v.1a.36 .36 0 0 0 .1 .6 .36 .36 0 0 0 .5-.3l.2-.5"/>
</g>
<g fill="none" stroke="#000" stroke-width=".21" stroke-dasharray="1.3 .6">
<path d="M281.5 35.3l-.2-.1M281.5 37.7l-.2-.1M281.6 37.6v-.3M41.2 51.5h.5M272.5 42.8v-.3M277 40.2l.1-.3M281.5 75.6l-.2-.1M281.5 78l-.2-.1M281.6 77.8v-.3M272.5 83.1v-.3M277 80.5l.1-.3M277 137.6l.1-.3"/>
<path d="M281.5 132.7l-.2-.1M281.5 135.1l-.2-.1M281.6 135v-.3M272.5 140.2v-.3M281.7 155.6l.2-.2M281.7 155.6l.2 .1M271.4 160.9l.1-.3M271.4 167.9l.1-.3M271.4 174.9l.1-.3M277 165l.1-.3M277 169.1l.1-.3M281.7 162.6l.2-.2"/>
<path d="M281.7 169.6l.2-.2M281.7 162.6l.2 .1M281.7 169.6l.2 .1"/>
</g>
<g fill="none" stroke="#000" stroke-width=".21" stroke-dasharray="1.3 .6" stroke-dashoffset=".3">
<path d="M281.5 37.7l-12.1 7M269.2 42.2l12.1-7M269.4 42.3l12.1-7M281.5 78l-12.1 7M269.2 82.5l12.1-7M269.4 82.6l12.1-7M269.2 139.6l12.1-7M269.4 139.7l12.1-7M281.5 135.1l-12.1 7M281.7 153.9a1.15 1.15 0 0 0-.5 1.7h.5M269.2 175.8l12.1-7M281.7 160.9a1.15 1.15 0 0 0-.5 1.7h.5"/>
<path d="M281.7 167.9a1.15 1.15 0 0 0-.5 1.7h.5"/>
</g>
<path d="M35.4 50v1.5M37.7 51.5v-1.5M41.2 50v1.5M43.6 51.5v-1.5M79.7 51.8h1.5M81.2 51.8h1.5M161.3 51.8h1.5M162.8 51.8h1.5M218.8 51.8h1.5M220.3 51.8h1.5M281.3 75.5v-37.9" fill="none" stroke="#000" stroke-width=".21" stroke-dasharray="1.3 .6" stroke-dashoffset=".8"/>
<g fill="none" stroke="#000" stroke-width=".21" stroke-dasharray="1.3 .6" stroke-dashoffset=".5">
<path d="M281.2 155.6l.9 .5M281.7 153.9l.9 .5M282.4 153.5l.9 .5M282.4 153.5v1.1M271.1 160l.9 .6M271.1 167l.9 .6M271.1 174l.9 .6M272.5 160.5l-.9-.5M272.5 167.5l-.9-.5M272.5 174.5l-.9-.5M275.9 166l.9 .5M275.9 170l.9 .6"/>
<path d="M277.8 164.7l-.9-.5M277.8 168.8l-.9-.5M281.2 162.6l.9 .5M281.2 169.6l.9 .5M281.7 160.9l.9 .5M281.7 167.9l.9 .5M282.4 160.5l.9 .5M282.4 160.5v1M282.4 167.5l.9 .5M282.4 167.5v1"/>
</g>
<g fill="none" stroke="#000" stroke-width=".21" stroke-dasharray="1.3 .6" stroke-dashoffset=".6">
<path d="M277.9 40l-1.1-.7M280.1 38.9l1.1 .7M282.5 37.4l-1.2-.7M35.4 51.5h1.2M36.6 51.5h1.1M80.3 51.8v1.2M82 53v-1.2M161.9 51.8v1.2M163.7 53v-1.2M219.4 51.8v1.2M221.2 53v-1.2M271 44.2l1.1 .6"/>
<path d="M273.4 42.6l-1.1-.6M275.5 41.6l1.1 .6M280.1 79.2l1.1 .6M282.5 77.6l-1.2-.6M271 84.4l1.1 .7M273.4 82.8l-1.1-.6M275.5 81.8l1.1 .6M277.9 80.2l-1.1-.6M275.5 139l1.1 .6M277.9 137.4l-1.1-.7M280.1 136.3l1.1 .7M282.5 134.8l-1.2-.7"/>
<path d="M271 141.6l1.1 .6M273.4 140l-1.1-.6M280.2 154.6l1.2 .7M282 154.2l-1.1-.6M269.6 160.7l1.2 .7M269.6 167.7l1.2 .7M269.6 174.7l1.2 .7M271.4 160.3l-1.2-.6M271.4 167.3l-1.2-.6M271.4 174.3l-1.2-.6M271.5 160.6a.38 .38 0 0 0-.5-.3 .38 .38 0 0 0-.3 .4M271.5 167.6a.38 .38 0 0 0-.5-.3 .38 .38 0 0 0-.3 .4"/>
<path d="M271.5 174.6a.38 .38 0 0 0-.5-.3 .38 .38 0 0 0-.3 .4M274.9 165l1.2 .6M274.9 169.1l1.2 .6M276.7 164.6l-1.2-.7M276.7 168.6l-1.2-.6M277.1 164.7a.51 .51 0 0 0-.5-.6 .51 .51 0 0 0-.5 .4 .84 .84 0 0 0 0 1.5l.5-.3M277.1 168.8a.51 .51 0 0 0-.5-.6 .51 .51 0 0 0-.5 .4 .84 .84 0 0 0 0 1.5l.5-.3M280.2 161.6l1.2 .7M280.2 168.6l1.2 .7M282 161.2l-1.1-.6M282 168.2l-1.1-.6"/>
</g>
<g fill="none" stroke="#000" stroke-width=".21" stroke-dasharray="1.3 .6" stroke-dashoffset=".9">
<path d="M32.1 51.5v1.8M33.5 53.3v-1.8M35.9 51.5v1.8M37.3 53.3v-1.8M41.7 51.5v1.8M42.1 51.5v1.8M43.1 53.3v-1.8M43.5 53.3v-1.8M52.1 51.5v1.8M53.5 53.3v-1.8M79.7 50v1.8M82.7 51.8v-1.8"/>
<path d="M161.3 50v1.8M164.3 51.8v-1.8M218.8 50v1.8M221.8 51.8v-1.8"/>
</g>
<g font-size="4.2" fill="#808080">
<text x="97.6" y="22.4">830</text>
<text x="81.5" y="29.3">555</text>
<text x="50.4" y="35.9">280</text>
<text x="47.3" y="42.5" transform="rotate(15 47.3 42.5)">3xM10</text>
<text x="61.6" y="46.3" transform="rotate(15 61.6 46.3)">20</text>
<text x="89.6" y="47.7" transform="rotate(-90 89.6 47.7)">10</text>
<text x="22.4" y="58.6" transform="rotate(-90 22.4 58.6)">20</text>
<text x="73.9" y="57.6" transform="rotate(-90 73.9 57.6)">2</text>
<text x="69.7" y="64">20,50</text>
<text x="139.2" y="75.4">1285</text>
<text x="122.9" y="82.1">1135</text>
<text x="91.1" y="88.3">790</text>
<text x="51.3" y="94.4">300</text>
<text x="209.9" y="99.5">390</text>
<text x="39.7" y="102.2">130</text>
<text x="218.7" y="106.9">280</text>
<text x="35.2" y="108.5">70</text>
<text x="227.7" y="114">180</text>
<text x="20.5" y="114.6">67,50</text>
<text x="19.8" y="120.6">32,50</text>
<text x="167.9" y="122.2" transform="rotate(45 167.9 122.2)">10xM8</text>
<text x="232.1" y="121.7">120</text>
<text x="24.3" y="127.3">10</text>
<text x="246.8" y="126.7">20</text>
<text x="26.8" y="142.5" transform="rotate(-90 26.8 142.5)">52,50</text>
<text x="49" y="143.5" transform="rotate(15 49 143.5)">2x</text>
<text x="72.6" y="140.4" transform="rotate(-90 72.6 140.4)">45</text>
<text x="252.3" y="141.2" transform="rotate(-90 252.3 141.2)">40</text>
<text x="15.3" y="145.1" transform="rotate(-90 15.3 145.1)">120</text>
<text x="56.9" y="145.6" transform="rotate(15 56.9 145.6)">14</text>
<text x="64.8" y="147.7" transform="rotate(15 64.8 147.7)">9</text>
<text x="72.6" y="148.7" transform="rotate(-90 72.6 148.7)">45</text>
<text x="260.4" y="147.9" transform="rotate(-90 260.4 147.9)">40</text>
<text x="22.4" y="151" transform="rotate(-90 22.4 151)">52,50</text>
<text x="85.4" y="155.6" transform="rotate(60 85.4 155.6)">9x</text>
<text x="16.8" y="161.7">6x14</text>
<text x="28.6" y="161.7">9</text>
<text x="49.6" y="157.5" transform="rotate(67 49.6 157.5)">8x</text>
<text x="164.1" y="161.8" transform="rotate(-45 164.1 161.8)">M8</text>
<text x="217.7" y="157">325</text>
<text x="52.7" y="165.1" transform="rotate(67 52.7 165.1)">8,50</text>
<text x="76.3" y="164.6" transform="rotate(-75 76.3 164.6)">10,50</text>
<text x="89.5" y="162.7" transform="rotate(60 89.5 162.7)">18</text>
<text x="213.8" y="163">365</text>
<text x="74.2" y="172.5" transform="rotate(-75 74.2 172.5)">9x</text>
<text x="93.6" y="169.8" transform="rotate(60 93.6 169.8)">11</text>
<text x="208.6" y="170.7">405</text>
</g>
<g font-size="3.2">
<text x="153.6" y="190.8">ROBOT ARKA SAG LAMA</text>
<text x="153.6" y="186.8">1289001004</text>
<text x="153.6" y="194.8">FOSFAT / SIYAH</text>
<text x="232.4" y="194.5">SOGUK CEKME CELIGI</text>
<text x="154.3" y="198.8">/ HRC</text>
<text x="232.4" y="202.8">23629.98</text>
<text x="232.5" y="198.8">120 x 20 x 1290</text>
</g>
<g font-size="2.8">
<text x="263.7" y="186.7">Ü.Adet:</text>
<text x="263.9" y="190.5">Vers.:</text>
<text x="211.6" y="194.8">Hammadde Adı:</text>
<text x="138.3" y="202.8">SON KAYIT:</text>
<text x="163.6" y="202.8">9 Mayıs 2018 Çarşamba 15:37:55</text>
<text x="212.1" y="198.7">Sip. Ölçüsü:</text>
<text x="212.3" y="202.7">Ağırlık:</text>
</g>
<g font-size="2.6">
<text x="265.9" y="194.4">GENEL TOLERANS</text>
<text x="264.2" y="198.5">DIN 7168 m T</text>
<text x="264.3" y="202.6">ÖLÇEK</text>
<text x="277.6" y="202.6">1:20</text>
<text x="286.5" y="202.6">A4</text>
</g>
<g font-size="2.5">
<text x="138.3" y="190.5">Parça Adı:</text>
<text x="138.5" y="186.5">Parça Kodu:</text>
<text x="201.2" y="186.5">Ü.Kodu:</text>
<text x="138.3" y="194.5">Kaplama Şekli:</text>
<text x="138.3" y="198.6">Isıl İşlem:</text>
</g>
</svg>
